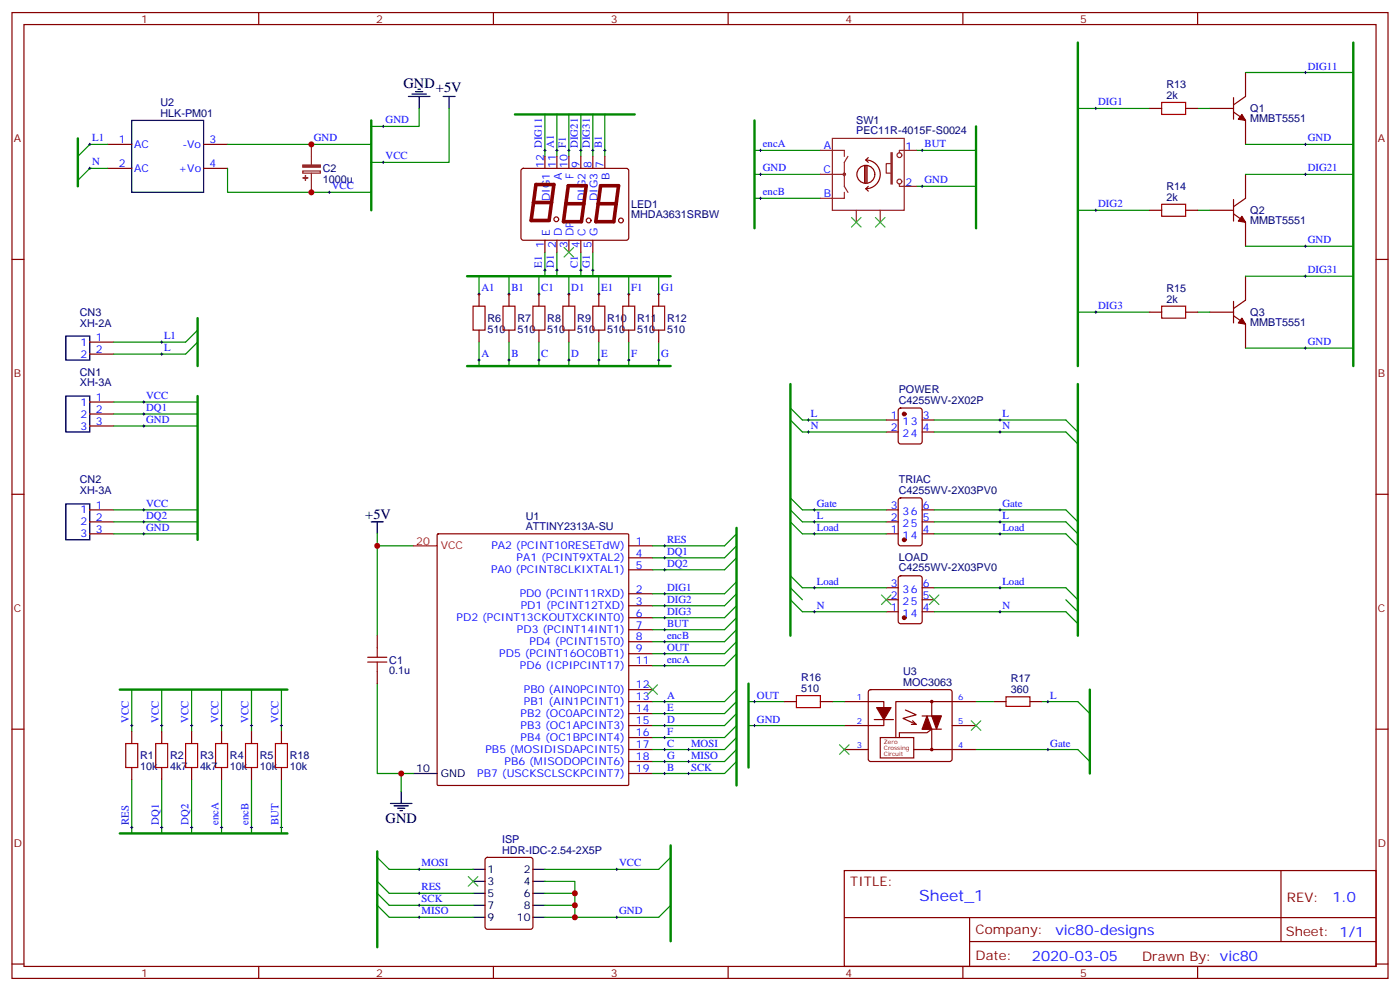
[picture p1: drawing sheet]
<svg xmlns="http://www.w3.org/2000/svg" width="412mm" height="292mm" viewBox="0 0 412 292" stroke-linecap="round" stroke-linejoin="round" font-family="sans-serif">
<g fill="none" stroke="#870000" stroke-width=".35">
<path d="M3.5 3.7h405.4v284.3h-405.4zM7.1 7.2h398.2v277.3h-398.2zM76.2 3.7v3.5M145.3 3.7v3.5M214.5 3.7v3.5M283.6 3.7v3.5M352.8 3.7v3.5M338.7 31.9h3.5M349.2 31.9h3.6M356.3 31.9h7.1M363.4 33l3.5 2.5v7M363.4 28.8v6.3"/>
<path d="M366.9 21.3v7.1l-3.5 2.5M31.7 42.5h7.1M31.7 49.6h7.1M60 42.5h7M60 49.6h7M153.7 49.8l.5-.2h30.6l.4 .7-.1 20-.6 .4h-30.6l-.4-.7v-19.7zM160.5 46v3.6M164 46v3.6M167.6 46v3.6M171.1 46v3.6M174.6 46v3.6M178.2 46v3.6"/>
<path d="M363.4 58.7v6.4M366.9 51.3v7.1l-3.5 2.5M3.5 76.4h3.6M160.5 70.7v3.6M164 70.7v3.6M167.6 70.7v3.6M171.1 70.7v3.6M174.6 70.7v3.6M338.7 61.9h3.5M349.2 61.9h3.6M356.3 61.9h7.1M363.4 63l3.5 2.4v7.1"/>
<path d="M405.3 76.4h3.6M141.1 86.6v3.5M141.1 97.2v3.5M149.9 86.6v3.5M149.9 97.2v3.5M158.7 86.6v3.5M158.7 97.2v3.5M167.6 86.6v3.5M167.6 97.2v3.5M176.4 86.6v3.5M176.4 97.2v3.5M185.2 86.6v3.5"/>
<path d="M185.2 97.2v3.5M194 86.6v3.5M194 97.2v3.5M338.7 91.9h3.5M349.2 91.9h3.6M356.3 91.9h7.1M363.4 88.7v6.4M363.4 93l3.5 2.4v7.1M366.9 81.3v7.1l-3.5 2.4M26.5 118.4h7M26.5 100.7h7M26.5 104.2h7"/>
<path d="M26.5 121.9h7M26.5 125.4h7M261.1 123.6h3.5M261.1 127.2h3.5M264.8 120.3l.5-.2h5.6l.7 .5v9.4l-.4 .6-5.9 .1-.7-.5v-9.4zM271.6 123.6h3.6M271.6 127.2h3.6M3.5 145.5h3.6M26.5 150.1h7M26.5 153.6h7M26.5 157.2h7M128.8 157.3l.3-.1h55.8l.3 .1v73.6l-.2 .3h-55.9l-.3-.1z"/>
<path d="M261.1 150.1h3.5M261.1 153.6h3.5M261.1 157.2h3.5M264.8 146.8l.5-.2h5.6l.7 .4v13l-.4 .6-5.9 .1-.7-.5v-12.9zM271.6 150.1h3.6M271.6 153.6h3.6M271.6 157.2h3.6M405.3 145.5h3.6M185.2 160.7h7.1M185.2 174.8h7.1M185.2 178.3h7.1M185.2 164.2h7.1"/>
<path d="M185.2 167.7h7.1M261.1 176.6h3.5M261.1 173h3.5M264.8 169.7l.5-.2h5.6l.7 .4v13l-.4 .7h-5.9l-.7-.4v-13zM271.6 176.6h3.6M271.6 173h3.6M111.1 187.1v3.6M111.1 197.7v3.6M185.2 181.9h7.1M185.2 185.4h7.1M185.2 188.9h7.1M185.2 192.4h7.1"/>
<path d="M185.2 196h7.1M261.1 180.1h3.5M271.6 180.1h3.6M3.5 214.7h3.6M38.8 215.4v3.5M47.6 215.4v3.5M56.4 215.4v3.5M65.3 215.4v3.5M74.1 215.4v3.5M82.9 215.4v3.5M185.2 217.1h7.1M185.2 213.6h7.1"/>
<path d="M185.2 210.1h7.1M185.2 206.6h7.1M185.2 203h7.1M231.1 206.6h3.5M241.7 206.6h3.5M248.7 206.6h11.6v7h-11.6M256 203.2l.5-.2h23.3l.5 .2 .2 .5v19.8l-.3 .5-.4 .2h-23.3l-.5-.2-.2-.5v-19.8zM257.5 211.8h5.7M259.3 217.1h9.9v6h-9.9zM264.9 217.1v-1.4h8.1l1.5-1v6h13M266.7 209l3.2 1.4-3.9 1.1 3.9 1.8M268.5 213.3h1.4"/>
<path d="M268.8 212.2l1.1 1.1M271.6 214.7h5.7M271.6 210.8h5.7M274.5 206.6h-10.6v10.5M280.5 213.6h7M287.5 206.6h-13v4.2M292.8 206.6h3.5M303.4 206.6h3.5M405.3 214.7h3.6M38.8 226v3.5M47.6 226v3.5M56.4 226v3.5"/>
<path d="M65.3 226v3.5M74.1 226v3.5M82.9 226v3.5M185.2 227.7h7.1M185.2 224.2h7.1M185.2 220.7h7.1M248.7 220.7h7.1M269.2 220.7h5.3M143.1 252.6l.5-.2h12.7l.6 .4 .1 20.1-.5 .6-12.9 .1-.7-.5v-20zM248.7 256.3h156.6v28.2h-156.6zM377.3 256.3v20.9M248.7 270.1h156.5"/>
<path d="M285.6 277.2h119.6M285.6 270.1v14.2M3.5 283.8h3.6M76.2 284.5v3.5M145.3 284.5v3.5M214.5 284.5v3.5M283.6 284.5v3.5M352.8 284.5v3.5M405.3 283.8h3.6"/>
<circle cx="163.9" cy="64.6" r=".71"/>
<circle cx="173.4" cy="64.9" r=".71"/>
<circle cx="182.9" cy="64.9" r=".71"/>
</g>
<g fill="none" stroke="#000" stroke-width=".35">
<path d="M38.8 35.5h21.2v21.1h-21.2zM120.3 28.4h6.3M121.4 27.7h4.2M122.4 27h2.1M123.1 26.3h.7M123.5 28.4v3.5M130.5 28.4h3.6M132.3 28.4v3.5M19.4 99h7.1v7h-7.1zM19.4 116.6h7.1v10.6h-7.1zM19.4 148.3h7.1v10.6h-7.1zM109.4 153.6h3.5"/>
<path d="M111.1 153.6v3.6M115 236.5h6.4M116.1 237.2h4.2M117.1 237.9h2.1M117.8 238.7h.7M118.2 233v3.5M121.7 227.7h7.1M139.3 255.9h3.6M139.3 259.5h3.6M157 255.9h3.5M157 259.5h3.5M139.3 263h3.6"/>
<path d="M139.3 266.5h3.6M139.3 270.1h3.6M157 263h3.5M157 266.5h3.5M157 270.1h3.5"/>
</g>
<path d="M121.7 160.7h7.1" fill="none" stroke="#f00" stroke-width=".35"/>
<g fill="none" stroke="#008700" stroke-width=".35">
<path d="M123.5 31.9v5.3h-14.1M132.3 31.9v15.9h-22.9M160.5 33.7v12.3M164 33.7v12.3M167.6 33.7v12.3M171.1 33.7v12.3M174.6 33.7v12.3M178.2 33.7v12.3M317.5 31.9h21.2M352.8 31.9h3.5M366.9 21.3h31.7M31.7 42.5h-5.2l-3.6 3.5"/>
<path d="M31.7 49.6h-5.2l-3.6 3.5M67 49.6v7h42.4M67 42.5h42.4M222.2 44.3h19.5M222.2 51.3h19.5M222.2 58.4h19.5M269.9 54.9h17.6M269.9 44.3h17.6M366.9 42.5h31.7M366.9 51.3h31.7M160.5 74.3v7M164 74.3v7"/>
<path d="M171.1 74.3v7M174.6 74.3v7M317.5 61.9h21.2M352.8 61.9h3.5M366.9 72.5h31.7M58.2 97.2l-3.5 3.5h-21.2M141.1 81.3v5.3M149.9 81.3v5.3M158.7 81.3v5.3M167.6 81.3v5.3M176.4 81.3v5.3M185.2 81.3v5.3"/>
<path d="M194 81.3v5.3M317.5 91.9h21.2M352.8 91.9h3.5M366.9 81.3h31.7M33.5 118.4h24.7M58.2 100.7l-3.5 3.5h-21.2M141.1 100.7v7.1M149.9 100.7v7.1M158.7 100.7v7.1M167.6 100.7v7.1M176.4 100.7v7.1M185.2 100.7v7.1"/>
<path d="M194 100.7v7.1M366.9 102.5h31.7M33.5 121.9h24.7M33.5 125.4h24.7M232.8 120.1l3.6 3.5h24.7M232.8 123.6l3.6 3.6h24.7M275.2 127.2h38.8l3.5 3.5M275.2 123.6h38.8l3.5 3.6M33.5 150.1h24.7M33.5 153.6h24.7M33.5 157.2h24.7M111.1 157.2v3.5"/>
<path d="M217 157.2l-3.6 3.5h-21.1M232.8 146.6l3.6 3.5h24.7M232.8 150.1l3.6 3.5h24.7M232.8 153.6l3.6 3.6h24.7M275.2 150.1h38.8l3.5 3.5M275.2 153.6h38.8l3.5 3.6M275.2 157.2h38.8l3.5 3.5M121.7 160.7h-10.6v26.4M217 160.7l-3.6 3.5h-21.1M217 164.2l-3.6 3.5h-21.1M217 171.3l-3.6 3.5h-21.1M217 174.8l-3.6 3.5h-21.1"/>
<path d="M217 178.3l-3.6 3.6h-21.1M232.8 169.5l3.6 3.5h24.7M232.8 173l3.6 3.6M232.8 176.6l3.6 3.5h24.7M275.2 173h38.8l3.5 3.6M314 176.6l3.5 3.5M217 181.9l-3.6 3.5h-21.1M217 188.9l-3.6 3.5h-21.1M217 192.4l-3.6 3.6h-21.1M217 185.4l-3.6 3.5h-21.1M275.2 180.1h38.8l3.5 3.5M38.8 203v12.4"/>
<path d="M47.6 203v12.4M56.4 203v12.4M65.3 203v12.4M74.1 203v12.4M82.9 203v12.4M111.1 201.3v26.4h7.1M217 203l-3.6 3.6h-21.1M217 206.6l-3.6 3.5h-21.1M217 210.1l-3.6 3.5h-21.1M217 213.6l-3.6 3.5h-21.1M217 217.1l-3.6 3.6h-21.1M220.5 213.6h28.2"/>
<path d="M220.5 206.6h10.6M245.2 206.6h3.5M287.5 206.6h5.3M306.9 206.6h10.6l3.5 3.5M38.8 229.5v15.9M47.6 229.5v15.9M56.4 229.5v15.9M65.3 229.5v15.9M74.1 229.5v15.9M82.9 229.5v15.9M121.7 227.7h-3.5v5.3M217 220.7l-3.6 3.5h-21.1"/>
<path d="M217 224.2l-3.6 3.5h-21.1M287.5 220.7h30l3.5 3.5M111.1 252.4l3.6 3.5h24.6M111.1 259.5l3.6 3.5h24.6M160.5 259.5h8.8v10.6h-8.8M197.6 252.4l-3.6 3.5h-33.5M111.1 263l3.6 3.5h24.6M111.1 266.5l3.6 3.6h24.6M160.5 263h8.8M160.5 266.5h8.8M197.6 266.5l-3.6 3.6h-24.7"/>
</g>
<g fill="none" stroke="#008700" stroke-width=".71">
<path d="M317.5 12.5v95.3M398.6 12.5v95.3M109.4 35.5v26.4M151.7 33.7h35.3M222.2 35.5v31.7M287.5 37.2v30M22.9 40.7v14.2M58.2 93.7v14.1M137.6 81.3h60M58.2 116.6v42.3M137.6 107.8h60M232.8 113.1v74"/>
<path d="M317.5 113.1v74M217 155.4v75.8M35.3 203h49.4M220.5 201.3v24.7M321 203v24.7M35.3 245.4h49.4M111.1 250.6v28.3M197.6 248.9v28.2"/>
</g>
<g fill="none" stroke="#000" stroke-width=".29">
<path d="M112.5 37.2h.7M112.9 36.9v.7M322.4 31.9h.7M322.8 31.6v.7M384.2 21.3h.7M384.5 21v.7M26.1 42.5h.7M26.1 49.6h.7M26.5 42.2v.7M26.5 49.2v.7M91.4 42.5h.7M91.7 42.2v.7"/>
<path d="M96.7 56.6h.7M97 56.3v.7M112.5 47.8h.7M112.9 47.4v.8M160.2 44.3h.7M160.5 43.9v.7M163.7 44.3h.7M164 43.9v.7M167.2 44.3h.7M167.6 43.9v.7M170.7 44.3h.7M171.1 43.9v.7"/>
<path d="M174.3 44.3h.7M174.6 43.9v.7M177.8 44.3h.7M178.2 43.9v.7M223.7 44.3h.7M223.7 51.3h.7M223.7 58.4h.7M224 43.9v.7M224 51v.7M224 58v.7M271.3 44.3h.7M271.3 54.9h.7"/>
<path d="M271.6 43.9v.7M271.6 54.5v.7M384.2 42.5h.7M384.2 51.3h.7M384.5 42.2v.7M384.5 51v.7M160.2 79.6h.7M160.5 79.2v.7M163.7 79.6h.7M164 79.2v.7M170.7 79.6h.7M171.1 79.2v.7"/>
<path d="M174.3 79.6h.7M174.6 79.2v.7M322.4 61.9h.7M322.8 61.6v.7M384.2 72.5h.7M384.5 72.1v.7M140.8 86.6h.7M141.1 86.3v.7M149.6 86.6h.7M149.9 86.3v.7M158.4 86.6h.7M158.7 86.3v.7"/>
<path d="M167.2 86.6h.7M167.6 86.3v.7M176 86.6h.7M176.4 86.3v.7M184.9 86.6h.7M185.2 86.3v.7M193.7 86.6h.7M194 86.3v.7M322.4 91.9h.7M322.8 91.5v.8M384.2 81.3h.7M384.5 81v.7"/>
<path d="M42 118.4h.7M42.3 118v.7M47.3 104.2h.7M47.3 100.7h.7M47.6 100.4v.7M47.6 103.9v.7M140.8 106h.7M141.1 105.7v.7M149.6 106h.7M149.9 105.7v.7M158.4 106h.7M158.7 105.7v.7"/>
<path d="M167.2 106h.7M167.6 105.7v.7M176 106h.7M176.4 105.7v.7M184.9 106h.7M185.2 105.7v.7M193.7 106h.7M194 105.7v.7M384.2 102.5h.7M384.5 102.1v.7M42 125.4h.7M42 121.9h.7"/>
<path d="M42.3 121.5v.7M42.3 125.1v.7M237.8 123.6h.7M237.8 127.2h.7M238.1 123.3v.7M238.1 126.8v.7M294.2 123.6h.7M294.2 127.2h.7M294.6 123.3v.7M294.6 126.8v.7M42 150.1h.7M42 157.2h.7"/>
<path d="M42 153.6h.7M42.3 149.8v.7M42.3 153.3v.7M42.3 156.8v.7M239.5 150.1h.7M239.5 157.2h.7M239.5 153.6h.7M239.9 149.8v.7M239.9 153.3v.7M239.9 156.8v.7M294.2 150.1h.7M294.2 157.2h.7"/>
<path d="M294.2 153.6h.7M294.6 149.8v.7M294.6 153.3v.7M294.6 156.8v.7M195.4 160.7h.7M195.4 164.2h.7M195.4 167.7h.7M195.4 174.8h.7M195.4 178.3h.7M195.8 160.3v.7M195.8 163.9v.7M195.8 167.4v.7"/>
<path d="M195.8 174.4v.8M195.8 178v.7M239.5 173h.7M239.9 172.7v.7M239.9 179.7v.7M294.2 173h.7M294.6 172.7v.7M294.6 179.7v.7M195.4 185.4h.7M195.4 181.9h.7M195.4 192.4h.7M195.4 196h.7"/>
<path d="M195.4 188.9h.7M195.8 181.5v.7M195.8 185v.7M195.8 188.6v.7M195.8 192.1v.7M195.8 195.6v.7M239.5 180.1h.7M294.2 180.1h.7M38.5 213.6h.7M38.8 213.3v.7M47.3 213.6h.7M47.6 213.3v.7"/>
<path d="M56.1 213.6h.7M56.4 213.3v.7M64.9 213.6h.7M65.3 213.3v.7M73.7 213.6h.7M74.1 213.3v.7M82.5 213.6h.8M82.9 213.3v.7M195.4 213.6h.7M195.4 206.6h.7M195.4 210.1h.7M195.4 217.1h.7"/>
<path d="M195.8 206.2v.7M195.8 209.7v.7M195.8 213.3v.7M195.8 216.8v.7M221.9 213.6h.7M221.9 206.6h.7M222.2 206.2v.7M222.2 213.3v.7M308.3 206.6h.7M308.7 206.2v.7M195.4 220.7h.7M195.4 224.2h.7"/>
<path d="M195.4 227.7h.7M195.8 220.3v.7M195.8 223.8v.7M195.8 227.4v.7M202.5 220.7h.7M202.5 224.2h.7M202.5 227.7h.7M202.8 220.3v.7M202.8 223.8v.7M202.8 227.4v.7M308.3 220.7h.7M308.7 220.3v.7"/>
<path d="M38.5 243.6h.7M38.8 243.2v.7M47.3 243.6h.7M47.6 243.2v.7M56.1 243.6h.7M56.4 243.2v.7M64.9 243.6h.7M65.3 243.2v.7M73.7 243.6h.7M74.1 243.2v.7M82.5 243.6h.8M82.9 243.2v.7"/>
<path d="M123.1 255.9h.7M123.5 255.6v.7M181.3 255.9h.7M181.7 255.6v.7M123.1 270.1h.7M123.1 266.5h.7M123.1 263h.7M123.5 262.6v.7M123.5 266.2v.7M123.5 269.7v.7M181.3 270.1h.7M181.7 269.7v.7"/>
</g>
<path d="M157.2 59.6h5.3M157.9 54.3h5.3l-1.5 10.6h-5.2zM166.7 60h5.3M167.4 54.7h5.3l-1.4 10.6h-5.3zM176.2 60h5.3M176.9 54.7h5.3l-1.4 10.6h-5.3z" fill="none" stroke="#870000" stroke-width="1.1"/>
<g fill="#870000" stroke="#870000" stroke-width=".35">
<path d="M365.8 33.7l1.1 1.8-2.1-.4z"/>
<path d="M365.8 63.7l1.1 1.7-2.1-.3z"/>
<path d="M365.8 93.7l1.1 1.7-2.1-.3z"/>
<path d="M258.2 208.3h4.3l-2.2 3.5z"/>
<path d="M273 210.8l1.5 3.9h-2.9z"/>
<path d="M274.5 210.8h2.8l-1.4 3.9z"/>
<circle cx="274.5" cy="220.7" r=".35"/>
<circle cx="274.5" cy="206.6" r=".35"/>
<circle cx="266.3" cy="181.9" r=".53"/>
<circle cx="266.3" cy="121.9" r=".53"/>
<circle cx="266.3" cy="158.9" r=".53"/>
</g>
<g fill="none" stroke="#a10000" stroke-width=".35">
<path d="M342.2 30.2h7v3.5h-7zM342.2 60.1h7v3.6h-7zM139.3 90.1h3.6v7.1h-3.6zM148.2 90.1h3.5v7.1h-3.5zM157 90.1h3.5v7.1h-3.5zM165.8 90.1h3.5v7.1h-3.5zM174.6 90.1h3.6v7.1h-3.6zM183.4 90.1h3.6v7.1h-3.6zM192.3 90.1h3.5v7.1h-3.5zM342.2 90.1h7v3.6h-7zM108.3 194.9h5.6M108.3 193.5h5.6"/>
<path d="M111.1 190.7v2.8M111.1 194.9v2.8M37 218.9h3.6v7.1h-3.6zM45.9 218.9h3.5v7.1h-3.5zM54.7 218.9h3.5v7.1h-3.5zM63.5 218.9h3.5v7.1h-3.5zM72.3 218.9h3.5v7.1h-3.5zM81.1 218.9h3.6v7.1h-3.6zM234.6 204.8h7.1v3.5h-7.1zM296.3 205.1h7.1v2.9h-7.1z"/>
</g>
<g fill="none" stroke="#8c2424" stroke-width=".35">
<path d="M89.2 50.3h5.2v.7h-5.2zM91.7 42.5v6M91.7 51v5.6M241.7 44.3h7v1.7M241.7 51.3h7M245.2 40.7h21.1v21.2h-21.1zM248.7 56.6v1.8h-7M249.8 46l-1.1 1.8v7.1l1.1 1.7M262.5 45h.3v9.2h-.3zM262.5 48.2h-1.4v2.8h1.4M264.9 54.2v.7h5M269.9 44.3h-5v.7"/>
<path d="M252.2 61.9v3.5M259.3 61.9v3.5"/>
<circle cx="248.7" cy="51.3" r=".35"/>
<circle cx="264.9" cy="45.7" r=".71"/>
<circle cx="264.9" cy="53.4" r=".71"/>
</g>
<g fill="#8c2424" stroke="#8c2424" stroke-width=".35">
<path d="M89.2 48.6h5.2v.6h-5.2z"/>
<path d="M89.3 52.4h1.4z"/>
<path d="M90 51.7v1.4z"/>
</g>
<g fill="none" stroke="#3c3" stroke-width=".35">
<path d="M166.2 72.8l2.8 2.9M169 72.8l-2.8 2.9M250.8 64l2.8 2.9M253.6 64l-2.8 2.9M257.9 64l2.8 2.9M260.7 64l-2.8 2.9M259.6 175.2l2.9 2.8M262.5 175.2l-2.9 2.8M273.8 175.2l2.8 2.8M276.6 175.2l-2.8 2.8M190.9 201.6l2.8 2.8M193.7 201.6l-2.8 2.8"/>
<path d="M247.3 219.3l2.8 2.8M250.1 219.3l-2.8 2.8M286.1 212.2l2.8 2.8M288.9 212.2l-2.8 2.8M137.9 258.1l2.9 2.8M140.8 258.1l-2.9 2.8"/>
</g>
<path d="M254.7 48.9v4.9M255.1 47.1a4.2 4.2 0 0 1 4.2 4.2 4.2 4.2 0 0 1-4.2 4.3M255.1 55.6l.7 .7M255.1 48.9v4.9M255.1 47.1l.7 .7M255.4 48.9v4.9M255.8 54.9l-.7 .7M255.8 46.4l-.7 .7M257.7 51.3a2.65 2.65 0 0 0-3.8-2.4 2.65 2.65 0 0 0-.6 4.4 2.65 2.65 0 0 0 4.3-1.3l.1-.6" fill="none" stroke="#850000" stroke-width=".35"/>
<g fill="#c00">
<circle cx="91.7" cy="56.6" r=".88"/>
<circle cx="111.1" cy="160.7" r=".88"/>
<circle cx="118.2" cy="227.7" r=".88"/>
<circle cx="91.7" cy="42.5" r=".88"/>
<circle cx="169.3" cy="270.1" r=".88"/>
<circle cx="169.3" cy="266.5" r=".88"/>
<circle cx="169.3" cy="263" r=".88"/>
</g>
<text font-size="4.6" fill="#00f" x="270.8" y="265.3">Sheet_1</text>
<g font-size="4.2">
<text x="118.9" y="25.9">GND</text>
<text x="128.4" y="27.2">+5V</text>
<text x="107.6" y="152.9">+5V</text>
<text x="113.6" y="242.2">GND</text>
</g>
<g font-size="4.2" fill="#00f">
<text x="392.5" y="265.6">1.0</text>
<text x="310.9" y="275.1">vic80-designs</text>
<text x="304" y="282.9">2020-03-05</text>
</g>
<g font-size="3.9" fill="#800">
<text x="250.5" y="260.9">TITLE:</text>
<text x="379.1" y="265.6">REV:</text>
<text x="287.4" y="275.1">Company:</text>
<text x="378.7" y="275.7">Sheet: 1/1</text>
<text x="287.4" y="282.8">Date:</text>
<text x="336.4" y="282.8">Drawn By: vic80</text>
</g>
<g font-size="3.2" fill="#800">
<text x="41.6" y="6.7">1</text>
<text x="110.8" y="6.7">2</text>
<text x="179.9" y="6.7">3</text>
<text x="249.1" y="6.7">4</text>
<text x="318.2" y="6.7">5</text>
<text x="4.1" y="41.8">A</text>
<text x="405.9" y="41.8">A</text>
<text x="4.1" y="110.9">B</text>
<text x="405.9" y="110.9">B</text>
<text x="4.1" y="180.1">C</text>
<text x="405.9" y="180.1">C</text>
<text x="4.1" y="249.2">D</text>
<text x="405.9" y="249.2">D</text>
<text x="41.6" y="287.5">1</text>
<text x="110.8" y="287.5">2</text>
<text x="179.9" y="287.5">3</text>
<text x="249.1" y="287.5">4</text>
<text x="318.2" y="287.5">5</text>
</g>
<g font-size="3.2" fill="#00f">
<text x="385.2" y="20.5">DIG11</text>
<text x="323.5" y="31">DIG1</text>
<text x="27.2" y="41.6">L1</text>
<text x="92.4" y="41.6">GND</text>
<text x="113.6" y="36.3">GND</text>
<text x="385.2" y="41.6">GND</text>
<text x="35" y="42.2">1</text>
<text x="39.5" y="43.6">AC</text>
<text x="53.7" y="43.6">-Vo</text>
<text x="61.7" y="42.2">3</text>
<text x="113.6" y="46.9">VCC</text>
<text x="170.2" y="43.6" transform="rotate(-90 170.2 43.6)">DIG21</text>
<text x="173.7" y="43.6" transform="rotate(-90 173.7 43.6)">DIG31</text>
<text x="177.3" y="43.6" transform="rotate(-90 177.3 43.6)">B1</text>
<text x="224.7" y="43.4">encA</text>
<text x="242.7" y="43.9">A</text>
<text x="266.7" y="44.3">1</text>
<text x="272.3" y="43.4">BUT</text>
<text x="27.2" y="48.7">N</text>
<text x="35" y="49.2">2</text>
<text x="39.5" y="50.6">AC</text>
<text x="52.6" y="50.6">+Vo</text>
<text x="61.7" y="49.2">4</text>
<text x="160.2" y="49.4" transform="rotate(-90 160.2 49.4)">12 DIG11</text>
<text x="163.7" y="49.4" transform="rotate(-90 163.7 49.4)">11 A1</text>
<text x="165.5" y="53" transform="rotate(-90 165.5 53)">A</text>
<text x="167.2" y="49.4" transform="rotate(-90 167.2 49.4)">10 F1</text>
<text x="169" y="52.7" transform="rotate(-90 169 52.7)">F</text>
<text x="170.7" y="49.4" transform="rotate(-90 170.7 49.4)">9</text>
<text x="174.3" y="49.4" transform="rotate(-90 174.3 49.4)">8</text>
<text x="177.8" y="49.4" transform="rotate(-90 177.8 49.4)">7</text>
<text x="179.6" y="53" transform="rotate(-90 179.6 53)">B</text>
<text x="224.7" y="50.4">GND</text>
<text x="242.6" y="51">C</text>
<text x="272.3" y="54">GND</text>
<text x="385.2" y="50.4">DIG21</text>
<text x="97.7" y="55.7">VCC</text>
<text x="161.9" y="59.1" transform="rotate(-90 161.9 59.1)">DIG1</text>
<text x="172.5" y="59.1" transform="rotate(-90 172.5 59.1)">DIG2</text>
<text x="176" y="59.1" transform="rotate(-90 176 59.1)">DIG3</text>
<text x="224.7" y="57.5">encB</text>
<text x="242.7" y="58">B</text>
<text x="266.7" y="54.9">2</text>
<text x="323.5" y="61">DIG2</text>
<text x="161.9" y="69.4" transform="rotate(-90 161.9 69.4)">E</text>
<text x="165.5" y="69.4" transform="rotate(-90 165.5 69.4)">D</text>
<text x="169" y="69.4" transform="rotate(-90 169 69.4)">DP</text>
<text x="172.5" y="69.4" transform="rotate(-90 172.5 69.4)">C</text>
<text x="176" y="69.4" transform="rotate(-90 176 69.4)">G</text>
<text x="385.2" y="71.6">GND</text>
<text x="160.2" y="72.9" transform="rotate(-90 160.2 72.9)">1</text>
<text x="163.7" y="72.9" transform="rotate(-90 163.7 72.9)">2</text>
<text x="167.2" y="72.9" transform="rotate(-90 167.2 72.9)">3</text>
<text x="170.7" y="72.9" transform="rotate(-90 170.7 72.9)">4</text>
<text x="174.3" y="72.9" transform="rotate(-90 174.3 72.9)">5</text>
<text x="159.6" y="78.8" transform="rotate(-90 159.6 78.8)">E1</text>
<text x="163.2" y="78.8" transform="rotate(-90 163.2 78.8)">D1</text>
<text x="170.2" y="78.8" transform="rotate(-90 170.2 78.8)">C1</text>
<text x="173.7" y="78.8" transform="rotate(-90 173.7 78.8)">G1</text>
<text x="385.2" y="80.4">DIG31</text>
<text x="141.8" y="85.7">A1</text>
<text x="150.6" y="85.7">B1</text>
<text x="159.5" y="85.7">C1</text>
<text x="168.3" y="85.7">D1</text>
<text x="177.1" y="85.7">E1</text>
<text x="185.9" y="85.7">F1</text>
<text x="194.7" y="85.7">G1</text>
<text x="323.5" y="91">DIG3</text>
<text x="23.7" y="101.8">1</text>
<text x="28.2" y="100.4">1</text>
<text x="48.3" y="99.8">L1</text>
<text x="385.2" y="101.6">GND</text>
<text x="23.7" y="105.3">2</text>
<text x="28.2" y="103.9">2</text>
<text x="48.3" y="103.4">L</text>
<text x="141.8" y="105.1">A</text>
<text x="150.6" y="105.1">B</text>
<text x="159.5" y="105.1">C</text>
<text x="168.3" y="105.1">D</text>
<text x="177.1" y="105.1">E</text>
<text x="185.9" y="105.1">F</text>
<text x="194.7" y="105.1">G</text>
<text x="23.7" y="119.4">1</text>
<text x="28.2" y="118">1</text>
<text x="43" y="117.5">VCC</text>
<text x="23.7" y="122.9">2</text>
<text x="28.2" y="121.5">2</text>
<text x="28.2" y="125.1">3</text>
<text x="43" y="124.5">GND</text>
<text x="43" y="121">DQ1</text>
<text x="238.8" y="122.8">L</text>
<text x="262.4" y="123.3">1</text>
<text x="265.9" y="125.1">13</text>
<text x="271.8" y="123.3">3</text>
<text x="295.3" y="122.8">L</text>
<text x="23.7" y="126.5">3</text>
<text x="238.8" y="126.3">N</text>
<text x="262.4" y="126.8">2</text>
<text x="265.9" y="128.6">24</text>
<text x="271.8" y="126.8">4</text>
<text x="295.3" y="126.3">N</text>
<text x="28.2" y="149.8">1</text>
<text x="43" y="149.2">VCC</text>
<text x="240.6" y="149.2">Gate</text>
<text x="262.4" y="149.8">3</text>
<text x="271.8" y="149.8">6</text>
<text x="295.3" y="149.2">Gate</text>
<text x="23.7" y="151.2">1</text>
<text x="23.7" y="154.7">2</text>
<text x="28.2" y="153.3">2</text>
<text x="43" y="152.8">DQ2</text>
<text x="240.6" y="152.8">L</text>
<text x="262.4" y="153.3">2</text>
<text x="265.9" y="155">25</text>
<text x="265.9" y="151.5">36</text>
<text x="271.8" y="153.3">5</text>
<text x="295.3" y="152.8">L</text>
<text x="23.7" y="158.2">3</text>
<text x="28.2" y="156.8">3</text>
<text x="43" y="156.3">GND</text>
<text x="144.8" y="161.7">PA2 (PCINT10RESETdW)</text>
<text x="187.3" y="160.3">1</text>
<text x="196.5" y="159.8">RES</text>
<text x="240.6" y="156.3">Load</text>
<text x="262.4" y="156.8">1</text>
<text x="265.9" y="158.6">14</text>
<text x="271.8" y="156.8">4</text>
<text x="295.3" y="156.3">Load</text>
<text x="152.2" y="165.3">PA1 (PCINT9XTAL2)</text>
<text x="187.3" y="163.9">4</text>
<text x="187.3" y="167.4">5</text>
<text x="196.5" y="163.3">DQ1</text>
<text x="196.5" y="166.9">DQ2</text>
<text x="144.6" y="168.8">PA0 (PCINT8CLKIXTAL1)</text>
<text x="196.5" y="173.9">DIG1</text>
<text x="240.6" y="172.2">Load</text>
<text x="262.4" y="172.7">3</text>
<text x="271.8" y="172.7">6</text>
<text x="295.3" y="172.2">Load</text>
<text x="153.1" y="175.9">PD0 (PCINT11RXD)</text>
<text x="153.4" y="179.4">PD1 (PCINT12TXD)</text>
<text x="187.3" y="174.4">2</text>
<text x="187.3" y="178">3</text>
<text x="196.5" y="177.4">DIG2</text>
<text x="240.6" y="179.2">N</text>
<text x="262.4" y="179.7">1</text>
<text x="262.4" y="176.2">2</text>
<text x="265.9" y="178">25</text>
<text x="265.9" y="174.4">36</text>
<text x="271.8" y="179.7">4</text>
<text x="271.8" y="176.2">5</text>
<text x="295.3" y="179.2">N</text>
<text x="134.5" y="182.9">PD2 (PCINT13CKOUTXCKINT0)</text>
<text x="187.3" y="181.5">6</text>
<text x="187.3" y="185">7</text>
<text x="196.5" y="184.5">BUT</text>
<text x="196.5" y="181">DIG3</text>
<text x="265.9" y="181.5">14</text>
<text x="152.3" y="186.4">PD3 (PCINT14INT1)</text>
<text x="156" y="190">PD4 (PCINT15T0)</text>
<text x="187.3" y="188.6">8</text>
<text x="196.5" y="191.6">OUT</text>
<text x="196.5" y="188">encB</text>
<text x="147.1" y="193.5">PD5 (PCINT16OC0BT1)</text>
<text x="153.2" y="197">PD6 (ICPIPCINT17)</text>
<text x="187.3" y="192.1">9</text>
<text x="187.3" y="195.6">11</text>
<text x="196.5" y="195.1">encA</text>
<text x="187.3" y="202.7">12</text>
<text x="154.3" y="207.6">PB1 (AIN1PCINT1)</text>
<text x="154.3" y="204.1">PB0 (AIN0PCINT0)</text>
<text x="187.3" y="209.7">14</text>
<text x="187.3" y="206.2">13</text>
<text x="196.5" y="205.7">A</text>
<text x="196.5" y="209.2">E</text>
<text x="223" y="205.7">OUT</text>
<text x="309.4" y="205.7">L</text>
<text x="37.9" y="212.9" transform="rotate(-90 37.9 212.9)">VCC</text>
<text x="46.8" y="212.9" transform="rotate(-90 46.8 212.9)">VCC</text>
<text x="55.6" y="212.9" transform="rotate(-90 55.6 212.9)">VCC</text>
<text x="64.4" y="212.9" transform="rotate(-90 64.4 212.9)">VCC</text>
<text x="73.2" y="212.9" transform="rotate(-90 73.2 212.9)">VCC</text>
<text x="82" y="212.9" transform="rotate(-90 82 212.9)">VCC</text>
<text x="153.3" y="214.7">PB3 (OC1APCINT3)</text>
<text x="153.3" y="211.1">PB2 (OC0APCINT2)</text>
<text x="187.3" y="213.3">15</text>
<text x="196.5" y="212.7">D</text>
<text x="223" y="212.7">GND</text>
<text x="143" y="221.7">PB5 (MOSIDISDAPCINT5)</text>
<text x="153.3" y="218.2">PB4 (OC1BPCINT4)</text>
<text x="187.3" y="220.3">17</text>
<text x="187.3" y="216.8">16</text>
<text x="196.5" y="216.3">F</text>
<text x="196.5" y="219.8">C</text>
<text x="203.6" y="219.8">MOSI</text>
<text x="309.4" y="219.8">Gate</text>
<text x="148.6" y="225.2">PB6 (MISODOPCINT6)</text>
<text x="187.3" y="227.4">19</text>
<text x="187.3" y="223.8">18</text>
<text x="196.5" y="223.3">G</text>
<text x="196.5" y="226.8">B</text>
<text x="203.6" y="223.3">MISO</text>
<text x="203.6" y="226.8">SCK</text>
<text x="140.6" y="228.8">PB7 (USCKSCLSCKPCINT7)</text>
<text x="37.9" y="242.9" transform="rotate(-90 37.9 242.9)">RES</text>
<text x="46.7" y="242.9" transform="rotate(-90 46.7 242.9)">DQ1</text>
<text x="55.6" y="242.9" transform="rotate(-90 55.6 242.9)">DQ2</text>
<text x="64.4" y="242.9" transform="rotate(-90 64.4 242.9)">encA</text>
<text x="73.2" y="242.9" transform="rotate(-90 73.2 242.9)">encB</text>
<text x="82" y="242.9" transform="rotate(-90 82 242.9)">BUT</text>
<text x="124.2" y="255.1">MOSI</text>
<text x="182.4" y="255.1">VCC</text>
<text x="124.2" y="262.1">RES</text>
<text x="124.2" y="265.6">SCK</text>
<text x="124.2" y="269.2">MISO</text>
<text x="182.4" y="269.2">GND</text>
</g>
<g font-size="3.2" fill="#000080">
<text x="343.6" y="29.1">2k</text>
<text x="343.6" y="25.9">R13</text>
<text x="47.3" y="34.4">HLK-PM01</text>
<text x="47.3" y="31.2">U2</text>
<text x="368.3" y="33.1">Q1</text>
<text x="252.2" y="39.6">PEC11R-4015F-S0024</text>
<text x="252.2" y="36.5">SW1</text>
<text x="368.3" y="36">MMBT5551</text>
<text x="95.1" y="53.9">1000u</text>
<text x="95.1" y="50.7">C2</text>
<text x="343.6" y="59.1">2k</text>
<text x="343.6" y="55.9">R14</text>
<text x="185.9" y="64.1">MHDA3631SRBW</text>
<text x="185.9" y="61.1">LED1</text>
<text x="368.3" y="63.1">Q2</text>
<text x="368.3" y="66">MMBT5551</text>
<text x="343.6" y="89.1">2k</text>
<text x="343.6" y="85.9">R15</text>
<text x="23.5" y="93">CN3</text>
<text x="143.6" y="94.8">R6</text>
<text x="152.4" y="94.8">R7</text>
<text x="161.2" y="94.8">R8</text>
<text x="170" y="94.8">R9</text>
<text x="178.9" y="94.8">R10</text>
<text x="187.7" y="94.8">R11</text>
<text x="196.5" y="94.8">R12</text>
<text x="368.3" y="93.1">Q3</text>
<text x="23.5" y="96.1">XH-2A</text>
<text x="143.6" y="98">510</text>
<text x="152.4" y="98">510</text>
<text x="161.2" y="98">510</text>
<text x="170" y="98">510</text>
<text x="178.9" y="98">510</text>
<text x="187.7" y="98">510</text>
<text x="196.5" y="98">510</text>
<text x="368.3" y="96">MMBT5551</text>
<text x="23.5" y="113.8">XH-3A</text>
<text x="23.5" y="110.6">CN1</text>
<text x="264.7" y="118.8">C4255WV-2X02P</text>
<text x="264.7" y="115.8">POWER</text>
<text x="23.5" y="142.2">CN2</text>
<text x="264.7" y="142.3">TRIAC</text>
<text x="23.5" y="145.3">XH-3A</text>
<text x="264.7" y="145.3">C4255WV-2X03PV0</text>
<text x="154.9" y="156">ATTINY2313A-SU</text>
<text x="154.9" y="153">U1</text>
<text x="264.7" y="165.2">LOAD</text>
<text x="264.7" y="168.2">C4255WV-2X03PV0</text>
<text x="114.7" y="195.4">C1</text>
<text x="114.7" y="198.5">0.1u</text>
<text x="236" y="203.7">510</text>
<text x="236" y="200.5">R16</text>
<text x="266" y="202">MOC3063</text>
<text x="266" y="198.8">U3</text>
<text x="297.8" y="200.9">R17</text>
<text x="297.8" y="204.1">360</text>
<text x="41.3" y="226.7">10k</text>
<text x="41.3" y="223.6">R1</text>
<text x="50.1" y="226.7">4k7</text>
<text x="50.1" y="223.6">R2</text>
<text x="58.9" y="226.7">4k7</text>
<text x="58.9" y="223.6">R3</text>
<text x="67.7" y="226.7">10k</text>
<text x="67.7" y="223.6">R4</text>
<text x="76.6" y="226.7">10k</text>
<text x="76.6" y="223.6">R5</text>
<text x="85.4" y="226.7">10k</text>
<text x="85.4" y="223.6">R18</text>
<text x="147.9" y="251.4">HDR-IDC-2.54-2X5P</text>
<text x="147.9" y="248.2">ISP</text>
</g>
<g font-size="3.2" fill="#f00">
<text x="122.6" y="160.3">20</text>
<text x="129.8" y="161.7">VCC</text>
</g>
<g font-size="3.2">
<text x="122.6" y="227.4">10</text>
<text x="129.8" y="228.8">GND</text>
<text x="143.6" y="257">1</text>
<text x="154.3" y="257">2</text>
<text x="143.6" y="260.5">3</text>
<text x="154.3" y="260.5">4</text>
<text x="143.6" y="264.1">5</text>
<text x="143.6" y="267.6">7</text>
<text x="154.3" y="264.1">6</text>
<text x="154.3" y="267.6">8</text>
<text x="143.6" y="271.1">9</text>
<text x="152.2" y="271.1">10</text>
</g>
<g font-size="2.5" fill="#00f">
<text x="252.4" y="206.2">1</text>
<text x="282.2" y="206.2">6</text>
<text x="252.4" y="213.3">2</text>
<text x="282.2" y="213.3">5</text>
<text x="252.4" y="220.3">3</text>
<text x="282.2" y="220.3">4</text>
</g>
<g font-size="1.8" fill="#800">
<text x="260.3" y="219">Zero</text>
<text x="260.3" y="220.8">Crossing</text>
<text x="260.3" y="222.6">Circuit</text>
</g>
</svg>
